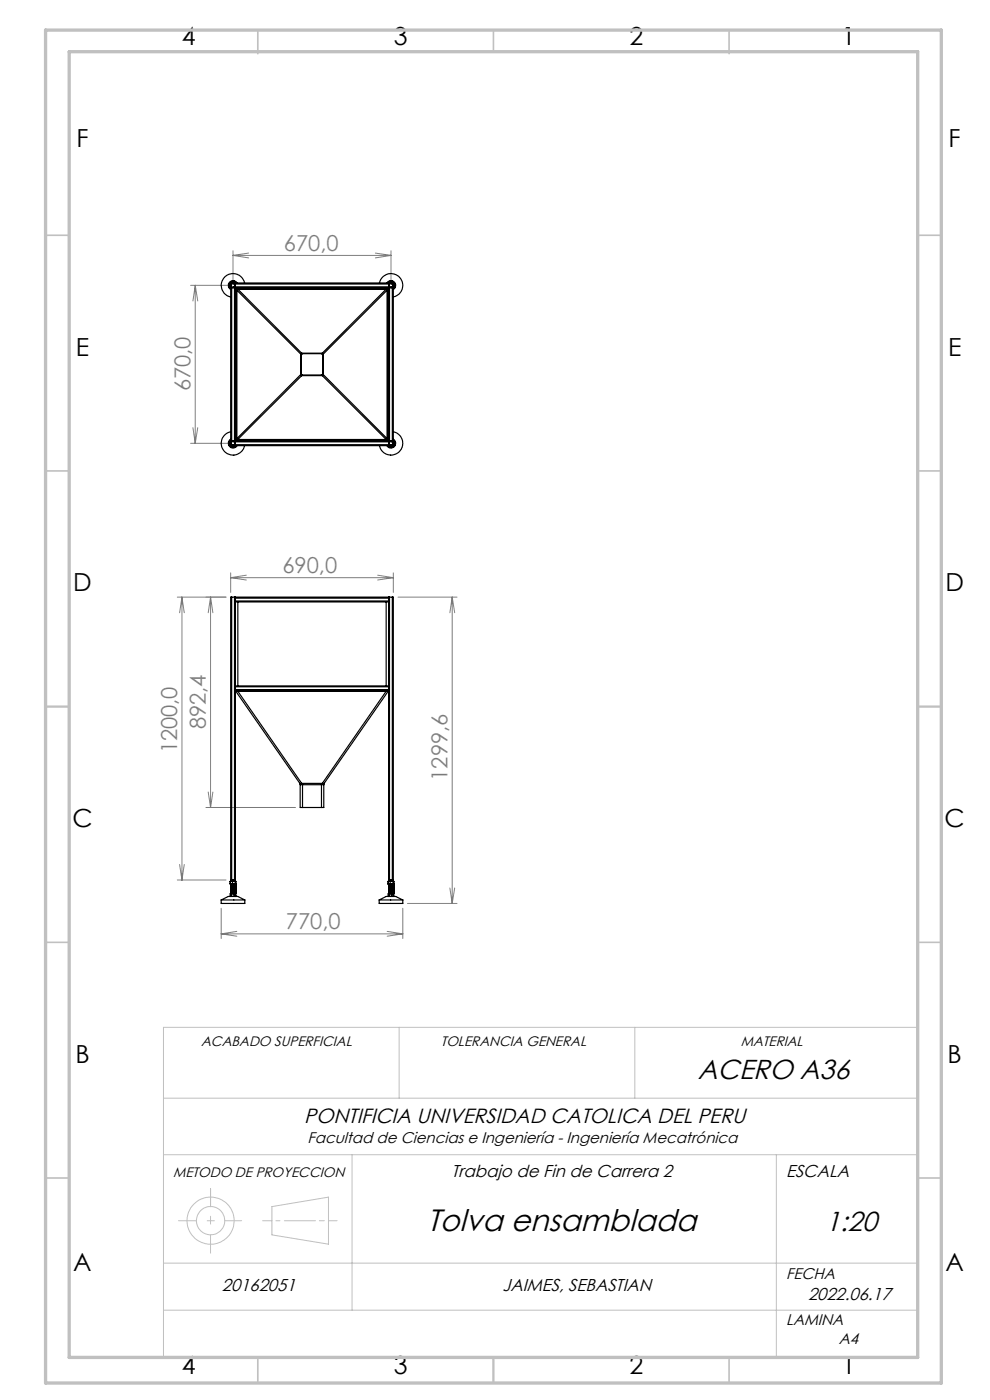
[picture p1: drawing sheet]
<svg xmlns="http://www.w3.org/2000/svg" width="210mm" height="297mm" viewBox="0 0 210 297" stroke-linecap="round" stroke-linejoin="round" font-family="sans-serif">
<g fill="none" stroke="#c0c0c0" stroke-width=".21">
<path d="M84.7 217.9v15.1M134.7 217.9v15.1M194.7 217.9h-160v70.1M34.7 233h160M34.7 245h160M37.9 259h3.8M44 259h1.5M44.7 252.2v3.8M44.7 258v1.7M47.7 259h3.6M55.7 259h2M57.7 256l12-2v9.9l-12-1.9z"/>
<path d="M58.5 259h.9M60.3 259h6.6M67.7 259h1.1M69.7 259h1.8M74.7 245v33M164.7 245v43M34.7 268h160M34.7 278h160M44.7 262v3.8"/>
<circle cx="44.7" cy="259" r="5"/>
<circle cx="44.7" cy="259" r="3"/>
</g>
<g fill="none" stroke="#c0c0c0" stroke-width=".35">
<path d="M54.7 6.4v5M104.7 6.4v4.6M154.7 6.4v5M9.7 49.9h5M194.7 49.9h5M9.7 99.9h5M194.7 99.9h5M9.7 149.9h5M194.7 149.9h5M9.7 199.9h5M194.7 199.9h5M9.7 249.9h5"/>
<path d="M194.7 249.9h5M54.7 288.4v5M104.7 288v5.4M154.7 288.4v5"/>
</g>
<path d="M9.7 6.4h190v287h-190zM14.7 11h180v277h-180z" fill="none" stroke="#c0c0c0" stroke-width=".7"/>
<g fill="none" stroke="#808080" stroke-width=".21">
<path d="M49.4 53.2v6.3M49.4 54.2h33.5M49.4 54.2l3.3 .5M52.7 53.7l-3.3 .5M79.6 53.7l3.3 .5M82.9 53.2v6.3M82.9 54.2l-3.3 .5M40.4 60.5h8M41.4 60.5v33.5M41.4 60.5l.5 3.3M41.4 60.5l-.5 3.3M40.4 94h8"/>
<path d="M40.9 90.7l.5 3.3M41.9 90.7l-.5 3.3M37.6 126.7h10.3M38.6 126.7v60M38.6 126.7l.5 3.3M38.6 126.7l-.5 3.3M44.7 126.7v44.6M44.7 126.7l.5 3.3M44.7 126.7l-.5 3.3M48.9 121.5v4.2M48.9 122.6h34.5M48.9 122.6l3.3 .4"/>
<path d="M52.2 122l-3.3 .6M80.1 122l3.3 .6M83.4 121.5v4.2M83.4 122.6l-3.3 .4M84.4 126.7h12.5M95.9 126.7v65M95.9 126.7l.5 3.3M95.9 126.7l-.5 3.3M43.7 171.3h19M44.2 168l.5 3.3M45.2 168l-.5 3.3M37.6 186.7h10.3"/>
<path d="M38.1 183.4l.5 3.3M39.1 183.4l-.5 3.3M46.9 192.7v6.4M46.9 198.1h38.5M46.9 198.1l3.3 .5M50.2 197.6l-3.3 .5M82.1 197.6l3.3 .5M85.4 192.7v6.4M85.4 198.1l-3.3 .5M86.4 191.7h10.5M95.4 188.4l.5 3.3M96.4 188.4l-.5 3.3"/>
</g>
<g fill="none" stroke="#000" stroke-width=".25">
<path d="M48.8 60l.4-.3a.81 .81 0 0 1 1 .3 .88 .88 0 0 0-1.4-.1 .88 .88 0 0 0 .1 1.4l-.4-.7zM48.9 60.4v.3zM48.9 60.3v.2M49 60.7a.38 .38 0 0 0 .4 .3 .38 .38 0 0 0 .3-.3M49.1 60.1l.7 .1v.7h-.8zM49.1 61h-.2v32.6h.2M49.1 61v32.6M49.1 61h.6M49.3 60h.3M49.3 60.1l-.3 .3a.39 .39 0 0 1 .6-.2 .39 .39 0 0 1 .1 .5M49.4 60h.3M49.5 60h-.3"/>
<path d="M49.7 60.7v.1M49.7 61h.2M49.7 61v32.6M49.9 60.9l-.2 .1M49.9 60.3l-.1-.3h-.7l-.2 .2v.7l.2 .1M49.9 60.3v-.3h32.5v.3M49.9 60.9v.1M49.9 60.3v.6M49.9 61v32.6M49.9 61h32.5M49.9 60.3h32.5M49.9 60.9h32.5"/>
<path d="M50 61.4h-.1M50.2 61l-.3 .3M50.2 61.6h.1M50.2 61.6v31.5M50.2 61.6l13.6 13.5M50.3 60a1 1 0 0 0-1.6-.2 1 1 0 0 0 .2 1.6M50.3 61v.1M50.4 61.3l-.2 .3M50.4 61l-.2 .1-.3 .5M50.4 61.3h.1M50.4 61.3h31.5M50.4 61.3l13.6 13.6"/>
<path d="M51.9 60a2.51 2.51 0 0 0-4.2-1.2 2.51 2.51 0 0 0 1.2 4.2M63.8 79.5l.2 .2M63.8 75.1l.1 .2M63.8 79.5l-13.6 13.6M63.8 75.1v4.4M63.9 79.3l-.1 .2M63.9 79.3l.3 .2M63.9 75.3v4M64 74.9l-.2 .2M64 74.9l.2 .1M64 74.9h4.4M64 79.7l-13.6 13.5"/>
<path d="M64 79.7h4.4M64.2 75l-.3 .3M64.2 79.5l-.2 .2M64.2 75h4M64.2 79.5h4M68.2 75l.2 .3M68.2 79.5l.2 .2M68.4 74.9l.2 .2M68.4 74.9l-.2 .1M68.4 79.7l13.5 13.5M68.4 79.3l.2 .2M68.4 79.3l-.2 .2"/>
<path d="M68.4 75.3v4M68.6 79.5l-.2 .2M68.6 75.1l-.2 .2M68.6 75.1v4.4M68.6 79.5l13.5 13.6M80.5 60a2.51 2.51 0 0 1 4.2-1.2 2.51 2.51 0 0 1-1.3 4.2M81.9 61l.4 .3 .1 .3M81.9 61.3l.3 .3M81.9 61.3l.2 .3M81.9 61.3h.1M81.9 61.3l-13.5 13.6M82.1 60a1 1 0 0 1 1.5-.2 1 1 0 0 1-.2 1.6"/>
<path d="M82.1 61v.1M82.1 61.6h.1M82.1 61.6v31.5M82.1 61.6l-13.5 13.5M82.2 61l.2 .3M82.2 60a.89 .89 0 0 1 1.4-.1 .89 .89 0 0 1-.2 1.4M82.2 61.6v31.5M82.4 61.4h.1M82.4 60.9l.2 .1M82.4 60.9v.1M82.4 61h.2M82.4 60.3v.6"/>
<path d="M82.4 61v32.6M82.5 60.7l.4 .2 .3-.1M82.5 60.2l.8-.1v.8h-.8zM82.6 60h.1M82.6 61v32.6M82.6 61h.6M82.8 60h.3M82.8 60.1l-.3 .3a.4 .4 0 0 1 .6-.2 .4 .4 0 0 1 .1 .6M82.9 60h-.3M83 60h-.3M83 60.1l.3 .3M83.2 60h.1"/>
<path d="M83.2 60.8l-.3 .1M83.2 60l.2 .2v.7M83.2 60h-.6l-.2 .3M83.2 61h.2v32.6h-.2M83.2 61v32.6M83.3 61h.1M83.4 60.4v.3v-.3M83.4 60.9l-.2 .1M83.5 60.6l-.1 .2M48.7 93.5l.2-.2a.87 .87 0 0 0-.1 1.4 .87 .87 0 0 0 1.4-.2 .89 .89 0 0 1-1.3 .3 .89 .89 0 0 1-.2-1.3zM48.9 93.9v.3M48.9 91.6a2.51 2.51 0 0 0-1.2 4.2 2.51 2.51 0 0 0 4.2-1.3"/>
<path d="M48.9 93.2a1 1 0 0 0-.2 1.5 1 1 0 0 0 1.6-.2M48.9 93.9v.4M48.9 93.8v.3M49 93.7h.8v.7h-.7zM49.1 94.5h.1M49.1 93.6l-.2 .1v.7l.9 .1 .1-.2M49.1 93.6h.6M49.2 94.5h.4h-.3M49.3 93.7l-.3 .2a.4 .4 0 0 1 .7-.2 .4 .4 0 0 1 0 .7 .4 .4 0 0 1-.7-.2M49.7 94.5l-.2 .1M49.7 93.6l.2 .1M49.7 93.6h.2"/>
<path d="M49.8 93.6h.1M49.9 93.3l.3 .3M49.9 93.1l.2 .3 .3 .2M49.9 93.6v.1M49.9 94.3v.2h32.5v-.2M49.9 93.7v.6M49.9 93.2h.1M49.9 93.6h32.5M49.9 93.7h32.5M49.9 94.3h32.5M50.2 93.1l.2 .2M50.2 93.1h.1"/>
<path d="M50.2 93.1l.2 .1M50.3 93.5v.1M50.4 93.2v.1M50.4 93.3h31.5M50.4 93.2h31.5M81.9 93.2v.1M82.1 93.5v.1M82.1 93.1h.1M82.1 93.1l-.2 .1M82.2 94.5a.87 .87 0 0 0 1.3 .2 .87 .87 0 0 0-.1-1.4 .88 .88 0 0 1 .1 1.4 .88 .88 0 0 1-1.3-.2zM82.2 93.1l-.3 .2M82.4 93.3l-.2 .3"/>
<path d="M82.4 93.1l-.1 .3-.4 .2M82.4 94.3l.1 .2h.7M82.4 93.6v.1M82.4 93.6h.2M82.4 93.7v.6M82.4 93.2h.1M82.5 94.2a.41 .41 0 0 0 .4 .2 .41 .41 0 0 0 .4-.2M82.5 93.7h.8v.7h-.7zM82.6 93.6l-.2 .1M82.6 93.6h.6M82.7 94.5h.4M82.8 94.5h.3"/>
<path d="M82.8 93.7l-.3 .2a.4 .4 0 0 1 .6-.2 .4 .4 0 0 1 .2 .5M83.1 94.5h.1M83.2 94.5l-.3 .1M83.2 93.6l.2 .1v.7l-.2 .1M83.3 94.2l-.1 .1M83.4 93.9v.3M83.4 94.2h.1M83.4 91.6a2.51 2.51 0 0 1 1.3 4.2 2.51 2.51 0 0 1-4.2-1.3M83.4 93.2a1 1 0 0 1 .2 1.6 1 1 0 0 1-1.5-.3M83.4 93.8v.4M83.5 94l-.1 .3M49.1 126.7h-.2v60.2"/>
<path d="M49.1 126.7v60.2M49.1 126.7h.6M49.7 126.7h.2M49.7 126.7v60.2M49.9 127.5v.2M49.9 126.7v.2M49.9 126.9v.6M49.9 127.7v17.8M49.9 126.7h32.5M49.9 127.5h32.5M49.9 127.7h32.5M49.9 126.9h32.5"/>
<path d="M50.4 127.7v17.8M81.9 127.7v17.8M82.4 126.7h.2M82.4 127.5v.2M82.4 126.7v.2M82.4 126.9v.6M82.4 127.7v17.8M82.6 126.7v60.2M82.6 126.7h.6M83.2 126.7h.2v60.2M83.2 126.7v60.2M49.9 146.3v.2"/>
<path d="M49.9 145.5v.2M49.9 145.7v.6M49.9 146.5v41M49.9 146.3h32.5M49.9 146.5h32.5M49.9 145.7h32.5M49.9 145.5h32.5M50 146.5v.1M50 146.6h.4M50 146.6l13.6 19.6M50.4 146.5v.1M50.4 146.6h31.5"/>
<path d="M50.4 146.6l13.6 19.6M81.9 146.6h.4M81.9 146.5v.1M81.9 146.6l-13.5 19.6M82.3 146.6l-13.5 19.6M82.4 146.5l-.1 .1M82.4 146.3v.2M82.4 145.5v.2M82.4 145.7v.6M82.4 146.5v40.4M63.6 166.2h.4M63.6 166.2l.1 .3"/>
<path d="M63.7 166.5h.5M63.7 166.5v4.8h.5M64 166.2l.2 .3M64 166.2h4.4M64.2 166.5h4M64.2 166.5v4.8M64.2 171.3h4M68.2 166.5h.5M68.2 166.5v4.8M68.4 166.2h.4M68.4 166.2l-.2 .3M68.7 166.5v4.8h-.5"/>
<path d="M68.8 166.2l-.1 .3M46.9 190.9h5M46.9 190.9l1.5-.7h2l1.5 .7M46.9 190.9v.8h5v-.8M48.8 190.1h.3M48.8 187.5l.1 .1M48.8 187.5v-.5h1.2v.5M48.8 190.1v-.5h1.2v.5M48.9 187.5l.2 .1M48.9 187.5v.1M48.9 190.1v.1M48.9 187.6h.1"/>
<path d="M48.9 187.6h.2M48.9 189.6h1.1M48.9 186.9v.1M48.9 186.7h.2zM48.9 186.9h.2M49 187.6h.1M49 187.6l.1 .1M49 187.7h.1M49 187.8l.1 .1M49 187.9h.1M49 188h.1M49 188.2h.1"/>
<path d="M49 188.3h.1M49 188.3l.1 .1M49 188.5h.1M49 188.5l.1 .1M49 188.6h.1M49 188.7h.1M49 188.8h.1M49 188.9h.1M49 188.9l.1 .1M49 189.1h.1M49 189.1l.1 .1M49 189.2l.1 .1"/>
<path d="M49 189.3h.1M49 189.4h.1M49 189.5h.1M49 187.8h.1M49 188.1h.1M49 188.2v.1M49 188.4v.1M49 189.2h.1M49 188.4h.1M49.1 187.6h-.1M49.1 187.8h-.1M49.1 188h-.1"/>
<path d="M49.1 188.1l-.1 .1M49.1 188.2h-.1M49.1 188.3h-.1M49.1 188.4h-.1M49.1 188.5h-.1M49.1 188.6h-.1M49.1 188.7h-.1M49.1 188.7l-.1 .1M49.1 188.8l-.1 .1M49.1 188.9h-.1M49.1 189l-.1 .1M49.1 189.1h-.1"/>
<path d="M49.1 189.2h-.1M49.1 189.3h-.1M49.1 189.4l-.1 .1M49.1 189.4h.1M49.1 189.3h.1M49.1 189.1h.1M49.1 188.9h.1M49.1 188.7h.1M49.1 188.6h.1M49.1 188.4h.1M49.1 188.2h.1M49.1 187.6h.1"/>
<path d="M49.1 187.9h-.1M49.1 190.1h.6M49.1 187.7v.1M49.1 187.9v.1M49.1 188v.1M49.1 188.3h.1M49.1 188.5h.1M49.1 188.6v.1M49.1 188.8h.1M49.1 189h.1M49.1 189.2h.1M49.1 189.3v.1"/>
<path d="M49.1 189.5h.1M49.1 189.6v.5M49.1 187.6h.5M49.1 186.9h.6M49.1 186.7h.6M49.2 189.5h.6M49.3 187.5l.3 .1M49.3 187.5l-.2 .1M49.3 187v.5M49.6 187.6h.4M49.6 187.6h-.5M49.7 190.1h.3"/>
<path d="M49.7 189.6v.5M49.7 186.7h.2zM49.7 186.9l.3 .1M49.8 189h.1M49.8 189.2h.1M49.8 189.4h.1M49.8 189.5h.1M49.8 188.1h-.8M49.8 187.6v.1M49.8 187.8v.1M49.8 188h.1M49.8 188.2h.1"/>
<path d="M49.8 188.3v.1M49.8 188.5v.1M49.8 189.3h.1M49.8 187.8l-.8 .1M49.8 187.6h.1M49.8 187.8h.1M49.8 188.3h.1M49.8 188.5h.1M49.8 188.7h.1M49.8 188.9v.1M49.8 189.1v.1M49.8 187.6l-.7 .1"/>
<path d="M49.8 187.7h-.7M49.8 187.8l-.7 .1M49.8 187.9h-.7M49.8 188h-.7M49.8 188.2h-.7M49.8 188.2l-.7 .1M49.8 188.3l-.7 .1M49.8 188.4l-.7 .1M49.8 188.5l-.7 .1M49.8 188.6h-.7M49.8 188.7h-.7M49.8 188.8h-.7"/>
<path d="M49.8 188.9h-.7M49.8 188.9l-.7 .1M49.8 189l-.7 .1M49.8 189.1l-.7 .1M49.8 189.2l-.7 .1M49.8 189.3h-.7M49.8 189.4h-.7M49.8 189.5h-.7M49.8 187.6h-.7M49.8 187.7l-.7 .1M49.8 187.9l-.7 .1M49.8 188l-.7 .1"/>
<path d="M49.8 188.1h-.7M49.8 188.3h-.7M49.8 188.5h-.7M49.8 188.6l-.7 .1M49.8 189h-.7M49.8 189.1h-.7M49.8 189.3l-.7 .1M49.8 188.1h.1M49.8 187.7v.1M49.8 187.9v.1M49.8 188.6h.1M49.8 188.8h.1"/>
<path d="M49.8 188.9h.1M49.8 189.1h.1M49.8 189.2v.1M49.8 187.7h.1M49.8 187.9h.1M49.8 188.2v.1M49.8 188.4v.1M49.8 188.8v.1M49.8 188.9v.2M49.8 188v.1M49.8 188.1v.1M49.8 188.4h.1"/>
<path d="M49.8 188.7v.1M49.8 189.4v.1M49.8 188.6v.1M49.8 187.6h-.8M49.8 187.7h-.8M49.8 187.8h-.8M49.8 187.9h-.8M49.8 188h-.8M49.8 188l-.8 .1M49.8 188.1l-.8 .1M49.8 188.2l-.8 .1M49.8 188.3h-.8"/>
<path d="M49.8 188.4l-.8 .1M49.8 188.5h-.8M49.8 188.6h-.8M49.8 188.7h-.8M49.8 188.7l-.8 .1M49.8 188.8l-.8 .1M49.8 188.9h-.8M49.8 189l-.8 .1M49.8 189.1h-.8M49.8 189.2h-.8M49.8 189.3h-.8M49.8 189.4h-.8"/>
<path d="M49.8 189.4l-.8 .1M49.8 188.4h-.8M49.8 188.6l-.8 .1M49.8 189.3l-.8 .1M49.8 189.5h-.8M49.8 189.2h-.7M49.8 189.3v.1M49.9 187.5l-.3 .1M49.9 187.5l.1 .1M50 187.6h.1M50 187.5h.1M50 187.5v.1"/>
<path d="M50 190.1h.1M50 190.1v.1M80.4 190.9v.8h5v-.8M80.4 190.9h5M80.4 190.9l1.6-.7h1.9l1.5 .7M82.3 187h.1M82.3 190.1h.2M82.3 187.5l.2 .1M82.3 187.5h.1M82.3 187v.5M82.3 190.1v-.5h1.2v.5M82.3 187h1.2v.5"/>
<path d="M82.4 190.1v.1M82.4 189.6h1.1M82.4 186.9v.1M82.4 186.7h.2zM82.4 186.9h.2M82.5 187.7h.1M82.5 189.2h.1M82.5 189.4h.1M82.5 189.5h.1M82.5 187.6h.1M82.5 187.8h.1M82.5 187.9h.1"/>
<path d="M82.5 188h.1M82.5 188.1h.1M82.5 188.2h.1M82.5 188.2v.1M82.5 188.3h.1M82.5 188.4v.1M82.5 188.5h.1M82.5 188.6h.1M82.5 188.7h.1M82.5 188.8h.1M82.5 188.9h.1M82.5 189.1h.1"/>
<path d="M82.5 189.3h.1M82.5 188.3v.1M82.5 188.5v.1M82.5 189.2v.1M82.5 188.4h.1M82.5 190.1h.6M82.5 187.6v.1M82.5 189.6v.5M82.5 187.8v.1M82.5 188.9v.1M82.5 189.1v.1M82.5 188v.1"/>
<path d="M82.5 188.1v.1M82.5 188.7v.1M82.5 188.8v.1M82.5 189v.1M82.5 189.4v.1M82.5 187.6h.6M82.5 187.6h.5M82.5 187.7v.1M82.5 187.9v.1M82.5 188.6v.1M82.5 189h.1M82.5 189.3v.1"/>
<path d="M82.6 186.9h.6M82.6 186.7h.6M82.7 189.5h.7M82.8 187.5l.3 .1M82.8 187.5l-.3 .1M82.8 187v.5M83.1 187.6h.3M83.1 190.1h.4M83.1 189.6v.5M83.2 186.7h.2zM83.2 186.9h.2M83.3 187.6h.1"/>
<path d="M83.3 187.6l.1 .1M83.3 187.7l.1 .1M83.3 187.8l.1 .1M83.3 187.9l.1 .1M83.3 188h.1M83.3 188.1h.1M83.3 188.2h.1M83.3 188.3h.1M83.3 188.3l.1 .1M83.3 188.5h.1M83.3 188.5l.1 .1M83.3 188.7h.1"/>
<path d="M83.3 188.8h.1M83.3 188.9h.1M83.3 189h.1M83.3 189.1h.1M83.3 189.1l.1 .1M83.3 189.2l.1 .1M83.3 189.3h.1M83.3 189.4h.1M83.3 189.5h.1M83.3 187.8l-.8 .1M83.3 189.2h.1M83.3 187.8h.1"/>
<path d="M83.3 187.7h.1M83.3 188.9l.1 .1M83.3 187.6h-.8M83.3 187.6l-.8 .1M83.3 187.7l-.8 .1M83.3 187.9l-.8 .1M83.3 188h-.8M83.3 188.1h-.8M83.3 188.2h-.8M83.3 188.3h-.8M83.3 188.3l-.8 .1M83.3 188.5h-.8"/>
<path d="M83.3 188.5l-.8 .1M83.3 188.7h-.8M83.3 188.8h-.8M83.3 188.9h-.8M83.3 189h-.8M83.3 189.1h-.8M83.3 189.1l-.8 .1M83.3 189.2l-.8 .1M83.3 189.3l-.8 .1M83.3 189.4h-.8M83.3 189.5h-.8M83.3 187.7h-.8"/>
<path d="M83.3 187.9h-.8M83.3 188.2l-.8 .1M83.3 188.4l-.8 .1M83.3 188.6h-.8M83.3 188.9l-.8 .1M83.3 189l-.8 .1M83.3 189.3h-.8M83.3 187.9h.1M83.3 188.2v.1M83.3 188.4v.1M83.3 188.6v.1M83.3 188.8v.1"/>
<path d="M83.3 188.9v.2M83.4 188.6l-.9 .1M83.4 187.6h.1M83.4 187.7h.1M83.4 187.8h.1M83.4 187.9h.1M83.4 188h.1M83.4 188.1h.1M83.4 188.2h.1M83.4 188.3h.1M83.4 188.4h.1M83.4 188.5h.1"/>
<path d="M83.4 188.6h.1M83.4 188.6v.1M83.4 188.7h.1M83.4 188.8h.1M83.4 188.9h.1M83.4 189.1h.1M83.4 189.3h.1M83.4 189.4h.1M83.4 187.6h-.1M83.4 187.7h-.1M83.4 187.8h-.1M83.4 187.9h-.1"/>
<path d="M83.4 188h-.1M83.4 188l-.1 .1M83.4 188.1l-.1 .1M83.4 188.2h-.1M83.4 188.3h-.1M83.4 188.4h-.1M83.4 188.5h-.1M83.4 188.6h-.1M83.4 188.7h-.1M83.4 188.7l-.1 .1M83.4 188.8l-.9 .1M83.4 188.9h-.1"/>
<path d="M83.4 189.1h-.1M83.4 189.3h-.1M83.4 189.4l-.1 .1M83.4 189h.1M83.4 189.2h.1M83.4 189.5h.1M83.4 187.5l-.3 .1M83.4 187.5v.1M83.4 187.6h-.9M83.4 187.7h-.9M83.4 187.8h-.9M83.4 187.9h-.9"/>
<path d="M83.4 188h-.9M83.4 188l-.9 .1M83.4 188.1l-.9 .1M83.4 188.2h-.9M83.4 188.3h-.9M83.4 188.4h-.9M83.4 188.5h-.9M83.4 188.6h-.9M83.4 188.7l-.9 .1M83.4 188.9h-.9M83.4 189l-.9 .1M83.4 189.1h-.9"/>
<path d="M83.4 189.2h-.9M83.4 189.3h-.9M83.4 189.3l-.9 .1M83.4 189.4l-.9 .1M83.4 189.5h-.9M83.4 188.2l-.9 .1M83.4 188.4l-.9 .1M83.4 188.7h-.9M83.4 189.4h-.9M83.4 187v.5M83.4 189.3v.1M83.4 186.9l.1 .1"/>
<path d="M83.5 187.5l-.1 .1M83.5 190.1v.1M83.5 190.1h.1M83.5 187.5h.1"/>
</g>
<text font-size="6.6" x="90.6" y="261.1">Tolva ensamblada</text>
<g font-size="5.8">
<text x="148" y="229">ACERO A36</text>
<text x="175.1" y="261.1">1:20</text>
</g>
<g font-size="5.3">
<text x="38.5" y="9.5">4</text>
<text x="83.5" y="9.5">3</text>
<text x="133.6" y="9.5">2</text>
<text x="178.6" y="9.5">1</text>
<text x="16.2" y="31.2">F</text>
<text x="201.2" y="31.2">F</text>
<text x="16.1" y="75.5">E</text>
<text x="201.1" y="75.5">E</text>
<text x="15.5" y="125.5">D</text>
<text x="200.5" y="125.5">D</text>
<text x="15.4" y="175.5">C</text>
<text x="200.4" y="175.5">C</text>
<text x="16" y="225.5">B</text>
<text x="201" y="225.5">B</text>
<text x="15.5" y="269.7">A</text>
<text x="200.5" y="269.7">A</text>
<text x="38.5" y="291.5">4</text>
<text x="83.5" y="291.5">3</text>
<text x="133.6" y="291.5">2</text>
<text x="178.6" y="291.5">1</text>
</g>
<g font-size="4.7" fill="#808080">
<text x="60.2" y="53.2">670,0</text>
<text x="40.4" y="83" transform="rotate(-90 40.4 83)">670,0</text>
<text x="59.9" y="121.5">690,0</text>
<text x="43.7" y="154.7" transform="rotate(-90 43.7 154.7)">892,4</text>
<text x="37.6" y="159.8" transform="rotate(-90 37.6 159.8)">1200,0</text>
<text x="94.9" y="165.6" transform="rotate(-90 94.9 165.6)">1299,6</text>
<text x="60.6" y="197.1">770,0</text>
</g>
<text font-size="4.4" x="64.5" y="238.2">PONTIFICIA UNIVERSIDAD CATOLICA DEL PERU</text>
<g font-size="3.7">
<text x="95.8" y="249.8">Trabajo de Fin de Carrera 2</text>
<text x="166.7" y="249.8">ESCALA</text>
<text x="47.1" y="273.8">20162051</text>
<text x="106.6" y="273.8">JAIMES, SEBASTIAN</text>
<text x="171.4" y="275.8">2022.06.17</text>
</g>
<g font-size="3.3">
<text x="65.3" y="242.4">Facultad de Ciencias e Ingeniería - Ingeniería Mecatrónica</text>
<text x="166.7" y="271.4">FECHA</text>
<text x="166.7" y="281.1">LAMINA</text>
<text x="177.9" y="285.2">A4</text>
</g>
<g font-size="2.9">
<text x="42.6" y="222">ACABADO SUPERFICIAL</text>
<text x="93.5" y="222">TOLERANCIA GENERAL</text>
<text x="157.1" y="222">MATERIAL</text>
<text x="36.7" y="249.8">METODO DE PROYECCION</text>
</g>
</svg>
